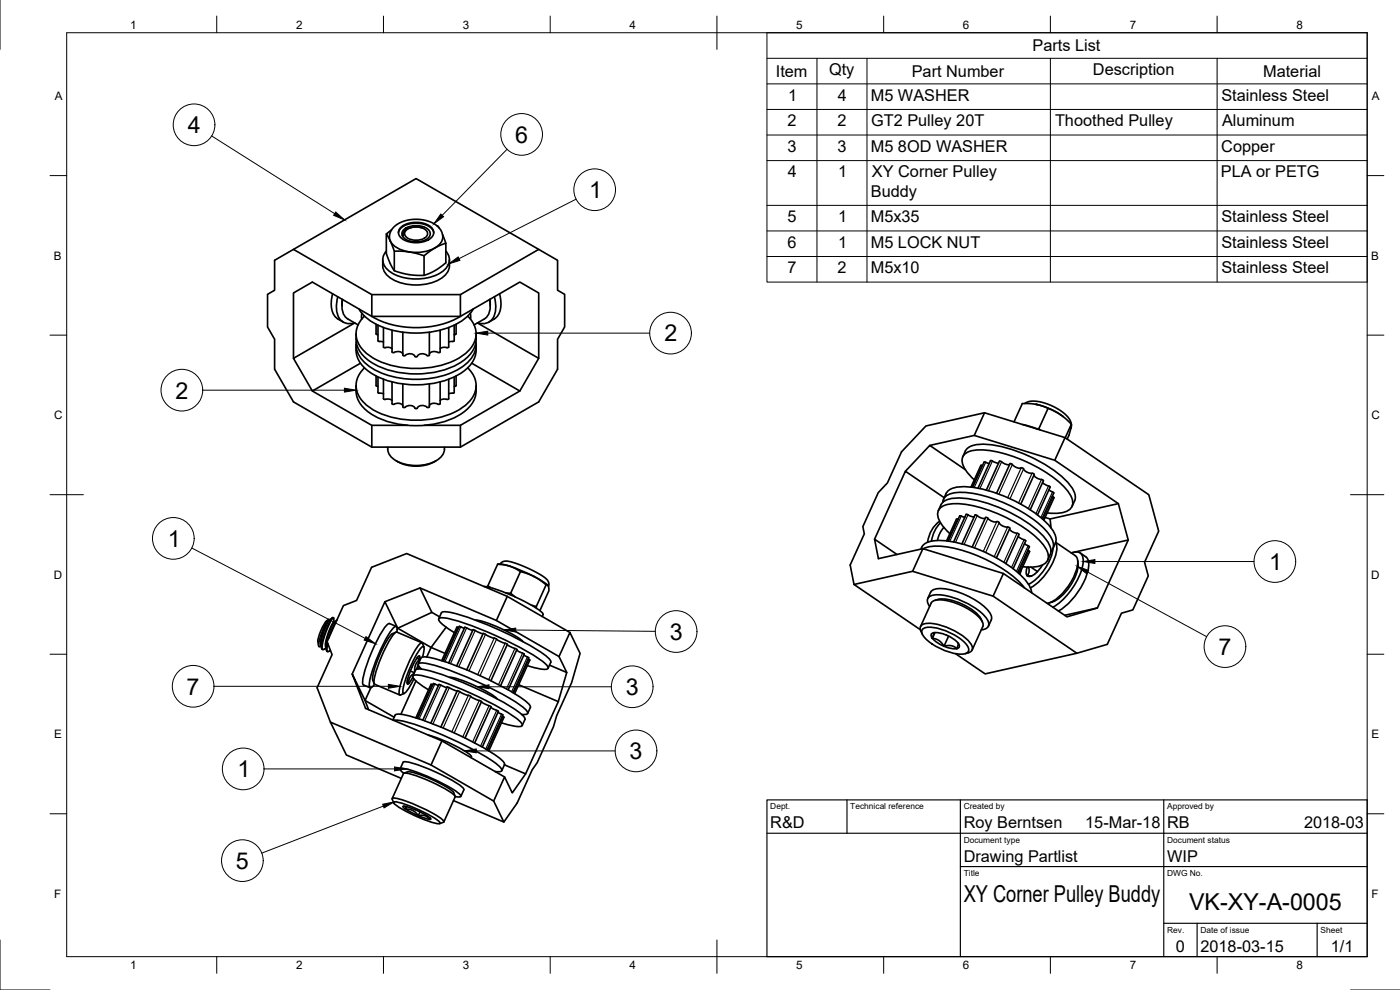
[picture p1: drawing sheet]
<svg xmlns="http://www.w3.org/2000/svg" width="420mm" height="297mm" viewBox="0 0 420 297" stroke-linecap="round" stroke-linejoin="round" font-family="sans-serif">
<!-- layer: Visible -->
<g fill="none" stroke="#000" stroke-width=".5">
<path d="M88.1 74.8l23.5 13.6h26.6M114.9 77.9a5.6 5.6 0 0 0 3.9 6.4 14.9 14.9 0 0 0 14.7-1.7 4.9 4.9 0 0 0 1.4-4.7M115.9 70.2v5.9l2 4.4a1.82 1.82 0 0 0 1.8 1.2l3.6 .8 4 .1 3.6-1.6 2.9-2.2v-5.8M115.9 75.3a3.9 3.9 0 0 0 .8 6 14.9 14.9 0 0 0 16.4 0 3.9 3.9 0 0 0 .7-6M117.1 72.3l.8 1.9a1.08 1.08 0 0 0 1.5 1.1l3.4 .3M117.1 72.3a4.7 4.7 0 0 1 3.5-5.7l3.4-.8 3.5 .3 3 1.2 1.1 .9 .7 .9a3.6 3.6 0 0 1-1.8 5.3 12.2 12.2 0 0 1-7.7 1.2M117.1 72.3a7.3 7.3 0 0 0 5.7 3.3M117.5 69l-1.6 1.2 1.2 2.1M118.3 75.4v5.8M119.6 69.9a4.3 4.3 0 0 1 4.3-2.9 6.1 6.1 0 0 1 6.1 2.4l.2 .5M120.4 68.1a7.5 7.5 0 0 1 9.4 .5 2.22 2.22 0 0 1-1.2 3.3 7.6 7.6 0 0 1-8.6-1 2 2 0 0 1 .4-2.8zM120.9 70.4l.1 .4-.3-.1"/>
<path d="M121.3 68.8a5.9 5.9 0 0 1 7.6 .5 2.06 2.06 0 0 1-1.7 2.9 5.9 5.9 0 0 1-6.4-1.3 1.6 1.6 0 0 1 .5-2.1zM121.9 69a4.8 4.8 0 0 1 6.2 .4 1.7 1.7 0 0 1-1.4 2.4 4.7 4.7 0 0 1-5.1-1.1 1.3 1.3 0 0 1 .3-1.7zM127 68.4l-2.8-.3-1.4 .3-1 .5a1.82 1.82 0 0 0-.8 1.9M127.3 76.8v5.8M131.1 67.7l.7 .6M132.8 70.4l.8 2a.48 .48 0 0 1 .1 .6 .48 .48 0 0 1-.6 .2l-2.4 1.1-2.3 1.6a1.6 1.6 0 0 1-2.5 .4l-3.1-.7M161.7 74.8l-36.8-21.2-42.5 24.5v9l-2.1 1.2v9.8l2.1 3.7v9l5.7 9.8 23.5 13.6h26.6l23.5-13.6 5.6-9.8v-9l2.2-3.7v-9.8l-2.2-1.2v-9l-5.6-3.3-23.5 13.6v6.5l17.8-10.3 5.7 3.3v19.6l-5.7 9.8-17.8 10.3v6.6M99.8 88.1a7.3 7.3 0 0 0 1.1 7.2l2.1 1.4M101.4 89a7 7 0 0 0 1.3 7.4l1.6 .7 2.1-.2M102.7 89.8l-.1 2M102.8 89.9a5.2 5.2 0 0 0 1.6 5.8l3.1 1.8M106.5 96.9l-18.4 10.6 5.6 9.8 14.5-8.3"/>
<path d="M107.7 92.7a16 16 0 0 0 10.8 6.6 27.2 27.2 0 0 0 20.5-3.3 10.4 10.4 0 0 0 3-3.3M108.6 94l-.1 1.8M109.4 94.8a6.9 6.9 0 0 0 .2 10.9 25 25 0 0 0 19.4 4.6 18.3 18.3 0 0 0 12.7-6.4 6.7 6.7 0 0 0-1.3-9.1M111.6 88.4v6.5a27.8 27.8 0 0 0 26.5 0M112.9 97.3v2.9l.5 .2M113.4 97.6v4.6l1.7 .4M115.1 98.3v5.8l.4 .2h1.5l.7 .3M117.7 99.1v6.5l.4 .2a2.27 2.27 0 0 1 2.8 .4M120.9 99.7v6.8l.5 .3a2.2 2.2 0 0 1 3.3 .3h.4a2.17 2.17 0 0 1 3.3-.3l.5-.3v-6.8M132.1 99.1v6.5l-.4 .2a2.27 2.27 0 0 0-2.8 .4M134.7 98.3v5.8l-.4 .2h-1.5l-.7 .3M136.3 97.6v4.6l-1.6 .4"/>
<path d="M136.9 97.3v2.9l-.6 .2M138.2 94.9h-26.6l-17.9-10.3-5.6 3.3v19.6M141.2 94v1.8M146.9 89.9a5.2 5.2 0 0 1-1.5 5.8l-3.1 1.8M147 89.8l.1 2M148.4 89a7 7 0 0 1-1.3 7.4l-1.7 .7-2.1-.2 18.4 10.6M149.9 88.1a7.3 7.3 0 0 1-1 7.2l-2.2 1.4M93.7 117.3l17.9 10.3v6.6M106.9 103.4a8.7 8.7 0 0 0 5.2 9 27.8 27.8 0 0 0 26.7-.7 8.4 8.4 0 0 0 4.1-8.3M106.9 115.7a8.7 8.7 0 0 0 5.2 9 27.8 27.8 0 0 0 26.7-.8 8.4 8.4 0 0 0 4.1-8.2M106.9 100.2a8.7 8.7 0 0 0 5.2 8.9 27.8 27.8 0 0 0 26.7-.7 8.4 8.4 0 0 0 4.1-8.2M106.9 102.6a8.2 8.2 0 0 0 4.7 7.9 27.8 27.8 0 0 0 26.5 0 8.5 8.5 0 0 0 4.7-7.9"/>
<path d="M109.4 110.4a6.9 6.9 0 0 0 .2 10.8 25 25 0 0 0 19.4 4.6 18.3 18.3 0 0 0 12.7-6.4 6.7 6.7 0 0 0-1.3-9M112.9 112.8v2.9l.5 .2M113.4 113.1v4.7l1.7 .3M115.1 113.8v5.8l.4 .3 1.5-.1 .7 .3M117.7 114.6v6.5l.4 .2a2.27 2.27 0 0 1 2.8 .4M120.9 115.2v6.9l.5 .2a2.2 2.2 0 0 1 3.3 .3h.4a2.17 2.17 0 0 1 3.3-.3l.5-.2v-6.9M132.1 114.6v6.5l-.4 .2a2.27 2.27 0 0 0-2.8 .4M134.7 113.8v5.8l-.4 .3-1.5-.1-.7 .3M136.3 113.1v4.7l-1.6 .3M136.9 112.8v2.9l-.6 .2M141.6 109l14.4 8.3M111.6 127.6h10.8"/>
<path d="M116.4 134.2a4.8 4.8 0 0 0 3.8 4.7 12.8 12.8 0 0 0 11.8-1.5 3.7 3.7 0 0 0 1.4-3.2M118.9 138.2a11.8 11.8 0 0 0 12 0M127.4 127.6h10.8M279 133.6l13.4-3 24.2 7.5M288.9 137.1a4.8 4.8 0 0 1 5.6-3.8 40.9 40.9 0 0 1 26.4 12 5 5 0 0 1 .8 6.6M294.9 139.7l-.5-.1-3 6.5M295.5 123.9l-3.1 6.7M296.9 139.1l-1.6-.5-3.4 7.6M299.7 139l-2.4-.8-3.8 8.3M303 139.4a3.7 3.7 0 0 1-2.8-1h-.3l-3.9 8.7M306.9 127.4l4.7 1.4M307.5 121.1l1.5-.7h1.8l2.2 .4 2.5 .9 2.4 1.3 1.9 1.4 1.2 1.5 .5 1.4"/>
<path d="M310.9 121.3h.1a20.4 20.4 0 0 1 8.1 3.7M310.9 121.3l2.2 .6 3.7 1.6 2.1 1.3 2 1.8a1.92 1.92 0 0 1 .3 2.6l-.9 2.5M310.9 121.3l-4.1-.2-2.5 5.5M311.1 128.6h.7l.3 .4M314.5 122.5l-2.7 6.1M319.6 131.3l-24.1-7.4-17.6 3.9-7.3 7.8-4.3 9.3-2.7 2.9-4.6 10.2 .4 2.2-4.3 9.3 1.2 5.9 19.9 13.5M321.5 127.3l-1.8 4M321.5 127.4l-.1 1.2M281.6 153.2a4.8 4.8 0 0 1 5.5-3.8 40.9 40.9 0 0 1 26.5 12 5 5 0 0 1 .8 6.7M282 156.4a9.1 9.1 0 0 0-3.6 6.3M282.3 156.9a9.5 9.5 0 0 0-2.7 5.5M282.9 150.7a3.3 3.3 0 0 1 3.3-2.8 31.8 31.8 0 0 1 16.1 3.4 31.8 31.8 0 0 1 13.1 9.8 3.3 3.3 0 0 1 0 4.4"/>
<path d="M283.2 149.8a4.8 4.8 0 0 1 5.5-3.8 40.9 40.9 0 0 1 26.5 12 5 5 0 0 1 .8 6.7M283.3 158.2l-1.1 1.5-.9 2.5M283.4 149.3l-11.7-7.9-9.2 20.4M287.5 155.8h-.5l-2.9 6.5M289.5 155.2l-1.5-.4-3.4 7.5M289.7 140.9l-10.7-7.3-7.3 7.8M292.4 155.1l-2.5-.8-3.7 8.3M292.4 144a9.6 9.6 0 0 1-3.7-5.7 3.2 3.2 0 0 1 3.1-3.1 30.3 30.3 0 0 1 16.2 3.4 30.3 30.3 0 0 1 13.2 9.9 3.1 3.1 0 0 1-1.8 5.2 13.5 13.5 0 0 1-5.1 .2M295.7 155.5a3.7 3.7 0 0 1-2.8-1h-.3l-3.9 8.7M303 158.7a3.6 3.6 0 0 0 2.6 1.4l.2 .3-3.9 8.7M310.3 142.6a3.6 3.6 0 0 0 2.7 1.4l.1 .2-3.9 8.8M310.4 142.4l-4 8.9"/>
<path d="M310.4 142.4l-.4-.4a3.4 3.4 0 0 1-3.1-1.6 3.6 3.6 0 0 1-3.5-1.3h-.3l-4 8.9M312.9 144.8l2.3 1.4-3.8 8.3M313.6 155.2l1.5 .5M314.8 147l1.5 .9-3.5 7.7M315.8 149l.5 .4-3 6.7M335.6 151.1l-20.5 4.6 .3 2.7M126.1 176.4l22.9 9.8 18.8 10.8M145.2 176a47.1 47.1 0 0 1 17.6 7.9l.2 .5-.3 .6M146.4 176.1v-.3l.8 .5M149.3 169.3h1.5l2.2 .6zM149.3 169.3l-2.9 6.5M150.1 169.3l.9-.8 1.5-.1 2.4 .7 3.7 1.5 3.1 1.6 2.2 1.4 .7 1.1v1.3"/>
<path d="M151.8 177.9l.7 .1a3.5 3.5 0 0 1 2.2 1.1M152.2 178.9l-3.2 7.3M153 169.9l3.2 1.6 4.1 1.5M153 169.9l7.3 3.1M156.2 171.5l-2.9 6.5M160.3 173l3.6 2.5 .5 .1 .3 .7v.9l-2.7 6M160.3 173l2.9 1.7 1.2 1M163.9 175.5l-2.9 6.5M256.3 175.4l17.6-4 24.1 7.5 25.2 17.1M273.9 171.4l3.1-6.8 24.1 7.5M276.4 164.8a4 4 0 0 1 3.8-2.6 36.8 36.8 0 0 1 20.7 6.3 22 22 0 0 1 8.2 7.7l.5 1.7M277 164.6l-13.4 3-1.1-5.8 6.7 4.6"/>
<path d="M277.1 164.7a16.3 16.3 0 0 1 10.8 .2 42 42 0 0 1 18.9 10.7l.7 .8M278.4 179.6l.9-1.9a4 4 0 0 1 4.2-1 22.8 22.8 0 0 1 13.3 6.8 2.55 2.55 0 0 1 .7 2.5l-.9 1.9M285.1 160.1a9.6 9.6 0 0 1-3.7-5.7 3.2 3.2 0 0 1 3.1-3.1 30.3 30.3 0 0 1 16.2 3.4 30.3 30.3 0 0 1 13.2 10 3.1 3.1 0 0 1-1.8 5.1 13.5 13.5 0 0 1-5.2 .2M291.8 164.1l4-8.8h.5a3.3 3.3 0 0 0 3.3 1.3h.1a3.3 3.3 0 0 0 3.1 1.6l.3 .3-4.1 8.9M298 178.9l3.1-6.8 19.1 13 9.1-2.7 9.3-20.4-3-10.9-19-13 3-6.8 25.2 17.1 2.9 11-4.2 9.3 1.1 4.1-4.6 10.2-3.4 1-4.3 9.3-9.1 2.7-27.5 6.2-8.9-6.1M305.6 160.9l2.2 1.4-3.7 8.3M306.5 171l-.4 1.4M307.5 163.1l1.4 1M308.5 165.1l.5 .4-3.1 6.7M308.7 170.2l.1 1.4-.6 1.1 1.5 .1M308.9 164.1l-3.5 7.7M309.4 170.2l2 1.3"/>
<path d="M312.9 169.5a6.6 6.6 0 0 1-4.1 3.5 1.43 1.43 0 0 1-.7-2.2l.2-.7M316 164.6a15.3 15.3 0 0 1-7.3 10.7M316.8 162.8a7 7 0 0 1-.9 6 17.1 17.1 0 0 1-6.7 7.6M316.8 162.7l5.9 4a3.5 3.5 0 0 1 .5 3.8 17 17 0 0 1-8.3 10.4l-.6 .1M321.6 166a2.22 2.22 0 0 1 2.5-.2 2.22 2.22 0 0 1 1 2.3 20.1 20.1 0 0 1-7.5 13l-1.6 1.1M323.5 168.3a12.6 12.6 0 0 1-4.2 9.8l-2.4 2-2.1 .8M324.2 165.9a3.7 3.7 0 0 1 2.4 4.9 21 21 0 0 1-9 12.5M338.6 162l-17.1 3.9M96.4 193.5v.1M97.8 194.2h.1M98.3 192.8l-.4 2.1 .1 .4 .3 .2M98.4 193.1l-.2 2.2 .3 .2 .6-.4"/>
<path d="M98.6 185.9a7.9 7.9 0 0 0-2.8 4.7l-.2 .6a3.6 3.6 0 0 0 0 2.6M98.8 186h-.4l-.7 1.2-1.6 4.1-.5 2.4 .3 .4 .5-.4M98.9 186h-.3l-.5 .9-1.3 3.1-.6 2.5 .2 1M99.8 185.3l-1.2 1.1-1.3 2.9-.9 3 .1 2M100.1 185.4h-.4l-.7 1.1-1.8 4.2-.7 3.2v.7l.4 .3M100.2 186.6l-.9 1.4-1.1 2.9-.5 2.3 .1 1M100.2 186.6h.2M100.2 186.6l-.2-1.2-1.2 1.9-1.5 3.9-.5 2-.1 1.4 .4 .3 .8-.6M101.1 186.1l-1.1 2-1.4 3.5M101.1 186.1l-1.1 1-1.4 3.1-.7 2.8v2M115.5 180.5l10.6-4.1 3.5 7.3M118.9 189.7a4.8 4.8 0 0 0-3.1 2.9 32.4 32.4 0 0 0-4 11.1l.5 1.4"/>
<path d="M118.9 187.9l-2-.8a5.5 5.5 0 0 0-2.8 3.3 42.2 42.2 0 0 0-5.3 14.4l.3 .7 2 .9M119.1 189.7l7.5 3.2M119.1 189.7h-.2a22.9 22.9 0 0 0-4.9 8.5 16.3 16.3 0 0 0-1.7 6.9l.1 .2M119.1 189.7l.1-1.4-.4-.4a13.3 13.3 0 0 0-4 5.8l-.5 1.1a33.4 33.4 0 0 0-3.5 11.2l.4 .4 .3-.1 .9-1M119.4 188.5l-3.9-8-9.8 21.7M119.4 188.5l10 5.8-1.3 2.8M119.4 188.5l-.2 .4M125.1 197.5l.8 .4M125.2 197.3l.7 .6M125.5 199.4l-.5 1.4M125.5 199.2l.8-1.8a2.2 2.2 0 0 1 2.2-.2 95.8 95.8 0 0 1 29.5 13.3 2.2 2.2 0 0 1 1.2 1.8M125.9 197.9l-1.2 1.6-.2 2.1"/>
<path d="M125.9 197.8v-1a10.2 10.2 0 0 0-3 5.3l-.7 2.1 .1 1.1 .6-.5 1-1.6M125.9 197.8l-.3 1.2M126.8 197.1l.4-1.7a1.12 1.12 0 0 0-.2-1.4 15.8 15.8 0 0 0-4.1 6.6 20 20 0 0 0-2 7.1l.1 .3a1.13 1.13 0 0 0 1.2-.8l2-3.5M127.2 194.2l-.6-1.3a5.3 5.3 0 0 0-2.5 3.1l-2.4 5.1a20.8 20.8 0 0 0-1.9 7.2l.4 .2 1.1-.4M131.7 185.7l.8-1.8a2.2 2.2 0 0 1 2.1-.3 95.8 95.8 0 0 1 29.5 13.4 2.2 2.2 0 0 1 1.2 1.7M131.9 185.1l-2.3-1.4-10.2 4.8M133.9 188.2l-4.5 6.1 4.2 1.7M136.4 189.8l-3.4-2.3a2.4 2.4 0 0 1-1.3-1.8 5.1 5.1 0 0 1 3.9 .1 99.7 99.7 0 0 1 27.6 13 2.32 2.32 0 0 1 1.3 1.7 2.4 2.4 0 0 1-2.3 .2l-3.9-1M137.7 188.3l-.6-.1-4.5 10M139.4 188.5l-1.6-.6-4.7 10.5M141.9 189.2l-2.4-1-4.8 10.7M142.7 186a36 36 0 0 1 14.2 6.5"/>
<path d="M145 190.1l-3-1.2-4.9 10.9M152.2 193.4l2.9 1.5-4.9 10.8M152.3 193.3l-5 11M152.3 193.3l-7.3-3.2-4.9 10.9M155 195.1l2.3 1.2-4.8 10.7M157.2 196.6l1.5 .8-4.8 10.4M158.5 197.7l.5 .3M159 198l-4.5 10.1M159.5 181.6l1.5 .4v.5M164.9 199.6l5.2 2.2M165.3 198.7l-.8 1.8M171 189.8l-18.8-10.9-30.2-12.8-10.5 4.1-4.5 10-3.9 1.5-4.9 10.8 1.5 3.9-4.5 10 4 10.3 4.7 9.8 16.5 7"/>
<path d="M276.3 188l3.2-7.1a3.9 3.9 0 0 1 4.2-.8 18.7 18.7 0 0 1 11 6.2l.4 1.2-.1 .5-3.3 7M276.8 190.3a1.94 1.94 0 0 1 0-2.9 11.6 11.6 0 0 1 8.5 1.3 14.2 14.2 0 0 1 6.3 4.9 1.44 1.44 0 0 1-1 2.2l-.9 .3M276.8 188.9a5.1 5.1 0 0 1 4.6-.4 15.9 15.9 0 0 1 9.1 5.6 1.32 1.32 0 0 1-1 2.1 15.8 15.8 0 0 1-12.7-5.8l-.2-1.1zM279 182a1.99 1.99 0 0 1-.6-2.5 1.99 1.99 0 0 1 2.3-1 22.1 22.1 0 0 1 15.3 6.9 1.99 1.99 0 0 1 .7 2.4 1.99 1.99 0 0 1-2.2 1.2M279.8 191.5l2 .7 1.5 1.7M279.8 191.5l1.7 1.5 1.8 .9M279.8 191.5l-.4-.9a1.63 1.63 0 0 1 2.2-.8 9.7 9.7 0 0 1 6.2 3.6l.1 .8-.7 .4M280.2 189.8l-.4 1.7M280.6 180.1a11.3 11.3 0 0 1 9 1.6 10.1 10.1 0 0 1 5.2 4.9M280.6 189.8l-.8 1.7M283.3 193.9l1.9 .6 2 .1M283.3 193.9l2.2-.2 1.7 .9"/>
<path d="M284.7 190.9l-1.4 3M287.6 193.1l-.4 1.5M329.3 182.4l-9.8 2.2M99.2 216.7l30.2 12.8 18.8 10.9 3 6.2M110.6 212.9l-1-2.7-3.9-8 4 10.3 22.9 9.8M111.3 206.4l-1.7 3.8 8.7 5M112.4 205.3l7.6 3.2M118.1 216.1a28.8 28.8 0 0 1 11 2.9 93.2 93.2 0 0 1 20.2 10.4 2.47 2.47 0 0 1 1.3 1.8 1.93 1.93 0 0 1-2 .3M118.6 214.6l-.7 1.4M118.6 214.6a2.2 2.2 0 0 1 2.1-.3 95.8 95.8 0 0 1 29.5 13.4 2.2 2.2 0 0 1 1.2 1.7l-.8 1.8M123.2 201.3l1.1 .5M123.9 202.8l.8-1.8a2.2 2.2 0 0 1 2.1-.2 95.8 95.8 0 0 1 29.5 13.3 2.2 2.2 0 0 1 1.2 1.8l-.8 1.8"/>
<path d="M124.2 202.1l-1.2 1.2-.3 1.8-.5-.4M124.8 204.3l-4.5 10M125.8 200l-.3 .7M126.5 200.7h-.1M126.5 200.8l-1-1.5a1.52 1.52 0 0 1 1.9-.3 97.8 97.8 0 0 1 25.4 10.4l3.7 2.4a2.94 2.94 0 0 1 1.8 2.4l-1.7 .1M128.6 207l-3.3-2.3a2.4 2.4 0 0 1-1.4-1.9 5.1 5.1 0 0 1 3.9 .2 99.7 99.7 0 0 1 27.7 12.9 2.32 2.32 0 0 1 1.2 1.8 2.4 2.4 0 0 1-2.3 .2l-3.9-1M129.9 205.5l-.5-.2-4.6 10.1M131.6 205.7l-1.5-.6-4.8 10.5M132.3 218.2l4.9-11 2.1 1.1 1.6 .4 1.4 .9 2.2 .9-4.9 10.9M134.1 206.3l-2.4-.9-4.8 10.7M134.9 203.2a36 36 0 0 1 14.3 6.5M137.2 207.3l-3-1.2-4.9 10.9"/>
<path d="M144.5 210.6l2.9 1.4-4.9 10.9M147.3 212.3l2.3 1.1-4.9 10.7M149.4 213.7l1.5 .8-4.7 10.5M150.7 214.9l.6 .3-4.6 10.1M155.7 205.4l11.9 5.1M159.2 212.3l-.8 1.8M117.7 239.6l3.4-7.5a10.1 10.1 0 0 1 5.8 1.4 31.9 31.9 0 0 1 9.7 5.4l-3.4 7.7M120.1 230.7l.9-2a6.1 6.1 0 0 1 4.2 .7 49.3 49.3 0 0 1 13.7 7l.3 .6-.9 2M121.2 232l-1-.9-.1-.5a15 15 0 0 1 6.8 1.8l2.3 .9a33.4 33.4 0 0 1 9 5.3v.4l-.3 .1-1.3-.1M122.3 231.6l-1.1 .4M122.3 231.6a30.3 30.3 0 0 1 11.4 4.3l1.4 .9a2.87 2.87 0 0 1 1.5 2.1M128.5 220.6l6.3 2.3a22.6 22.6 0 0 1 6.7 4l-.1 .4"/>
<path d="M129.4 229.5l3.2-7.2 18.8 10.8M151.4 229.5l6.3 2.7M118.1 240.9l-.4-1.3a12.5 12.5 0 0 1 6.5 1.7l3.5 1.5a19.6 19.6 0 0 1 5.5 3.5l-.1 .4-1.1 .4M118.1 240.7a12.3 12.3 0 0 1 6.3 1.7 24.1 24.1 0 0 1 7.7 4.4v.2a12.3 12.3 0 0 1-6.3-1.7 24.1 24.1 0 0 1-7.6-4.4zM121 241.9a19 19 0 0 1 8.3 3.8 11 11 0 0 1-5.6-1.8l-2.5-1.5zM121.7 242.8l1.8 .2 1.4 1a1.14 1.14 0 0 0 1.7 .6l1.3 .3 1.1 .9v-.5M121.8 242l-.1 .8M122 242l-.3 .8M126 243.6l-.5 1.1M136.1 240.2l15.1 6.4 4-5.7 4.5-9.9 1.5-2.1 4.9-10.9 1-3.3 4.5-9.9 2.5-8.7-3.1-6.3-3.2 7.2 2.3 4.8-2.5 8.7-9.9 21.7-4 5.7-2.3-4.8-3.2 7.3"/>
</g>
<!-- layer: Visible Narrow -->
<g fill="none" stroke="#000" stroke-width=".35">
<path d="M294.7 139.6l-2.9 6.6M295.8 138.7l-3.4 7.6M297.8 138.3l-3.7 8.3M300.6 138.6l-3.9 8.6M303.8 139.4l-4 8.9M287.4 155.8l-3 6.5M288.5 154.8l-3.4 7.6M290.5 154.5l-3.7 8.2M293.3 154.7l-4 8.7M296.5 155.5l-4 8.9M299.2 156.5l-4.1 9M299.9 156.8l-4.1 9"/>
<path d="M302.4 158.1l-4 8.9M306.5 140.4l-4.1 8.9M307.2 140.7l-4.1 8.9M309.7 142l-4 8.9M312.6 143.9l-4 8.7M314.7 145.8l-3.8 8.3M315.9 147.6l-3.5 7.7M316 149.1l-3 6.7M305.2 160l-3.9 8.7M307.3 161.9l-3.7 8.4M308.6 163.7l-3.5 7.7M308.7 165.2l-3 6.8"/>
<path d="M137.5 188.2l-4.6 10.1M138.3 188.1l-4.8 10.4M140 188.4l-4.8 10.7M142.6 189.2l-4.9 10.8M145.7 190.3l-4.9 11M148.3 191.5l-4.9 10.9M149 191.8l-4.9 10.9M151.6 193l-5 10.9M154.5 194.6l-4.9 10.8M156.8 196l-4.8 10.7M158.3 197.1l-4.8 10.5M158.7 197.8l-4.5 10.1"/>
<path d="M129.7 205.4l-4.6 10.1M130.5 205.2l-4.7 10.5M132.3 205.6l-4.9 10.7M134.8 206.3l-4.9 10.9M137.9 207.5l-4.9 10.9M140.6 208.6l-5 11M141.3 208.9l-5 11M143.8 210.2l-4.9 10.9M146.8 211.7l-4.9 10.9M149.1 213.1l-4.9 10.8M150.5 214.3l-4.7 10.4M151 215l-4.6 10.1"/>
</g>
<!-- layer: Visible -->
<circle cx="311" cy="121.3" r=".25" fill="#000"/>
<!-- layer: Border -->
<g fill="none" stroke="#000" stroke-width=".3">
<path d="M0 0v14.8M20 9.8h390.3v277.2h-390.3zM65 4.8v5M115.1 4.8v5M165.1 4.8v5M215.2 4.8v10M265.2 4.8v5M315.2 4.8v5M365.3 4.8v5M15 52.7h5M410.3 52.7h5M15 100.6h5"/>
<path d="M410.3 100.6h5M15 148.4h10M405.3 148.4h10M15 196.3h5M410.3 196.3h5M15 244.2h5M410.3 244.2h5M0 282v15h15M65 287v5M115.1 287v5M165.1 287v5M215.2 282v10"/>
<path d="M265.2 287v5M315.2 287v5M365.3 287v5M405.3 297h14.9"/>
</g>
<!-- layer: TitleBlock -->
<path d="M230.2 240h180.1v47h-180.1zM254.2 240v10M288.2 240v47M349.3 240v47M230.2 250h180.1M288.2 260h122.1M349.3 277h61M359.3 277v10M395.3 277v10" fill="none" stroke="#000" stroke-width=".35"/>
<!-- layer: BOM -->
<g fill="none" stroke="#000" stroke-width=".3">
<path d="M230.2 9.8h180.1v74.8h-180.1zM230.2 17.5h180.1M245.2 17.5v67.1M260.2 17.5v67.1M315.2 17.5v67.1M365.3 17.5v67.1M230.2 25.2h180.1M230.2 32.8h180.1M63.5 40.8l36.9 23.3M152.2 44.8l-19.5 19.8M172.9 59.8l-35.1 17.8M230.2 40.5h180.1"/>
<path d="M230.2 48.2h180.1M230.2 61.6h180.1M230.2 69.3h180.1M230.2 77h180.1M146.4 100h48.6M60.8 117.1h42.6M57.6 164.4l52 27.1M326.4 171.6l35.7 19.4M328.6 168.5h47.7M154.8 189l41.9 .4M64.2 205.9h52.4M146.8 206.1h36.7"/>
<path d="M79.2 230.7h39.2M142.9 225.3h41.7M115.1 241.9l-36.5 14.1"/>
<circle cx="58.2" cy="37.4" r="6.3"/>
<circle cx="156.6" cy="40.3" r="6.3"/>
<circle cx="178.5" cy="56.9" r="6.3"/>
<circle cx="201.2" cy="99.9" r="6.3"/>
<circle cx="54.6" cy="117.1" r="6.3"/>
<circle cx="52" cy="161.5" r="6.3"/>
<circle cx="382.6" cy="168.5" r="6.3"/>
<circle cx="202.9" cy="189.5" r="6.3"/>
<circle cx="367.6" cy="194" r="6.3"/>
<circle cx="58" cy="205.9" r="6.3"/>
<circle cx="189.7" cy="206.1" r="6.3"/>
<circle cx="73" cy="230.7" r="6.3"/>
<circle cx="190.9" cy="225.3" r="6.3"/>
<circle cx="72.7" cy="258.2" r="6.3"/>
</g>
<g fill="#000" stroke="#000" stroke-width=".3">
<path d="M100.7 63.6l2.7 2.4-3.3-1.4zM132.3 64.2l.8 .8-2.9 2.1zM134.6 79.2l2.9-2.1 .5 1zM103.4 116.5l3.5 .6-3.5 .6zM142.9 100l3.5-.6v1.1zM323.3 170l3.4 1.1-.6 1.1zM325.1 168.5l3.5-.6v1.2zM109.8 191l2.9 2.1-3.4-1.1zM151.3 189l3.5-.5v1.1zM116.6 205.3l3.5 .6-3.5 .6zM143.3 206.1l3.5-.6v1.1zM118.4 230.1l3.5 .6-3.5 .6z"/>
<path d="M139.4 225.3l3.5-.6v1.2zM114.8 241.3l3.5-.7-3 1.8z"/>
</g>
<g font-size="7">
<text x="56.4" y="40">4</text>
<text x="154.6" y="42.8">6</text>
<text x="176.8" y="59.4">1</text>
<text x="199.4" y="102.5">2</text>
<text x="52.7" y="119.6">2</text>
<text x="50.3" y="164">1</text>
<text x="380.9" y="171">1</text>
<text x="201" y="192">3</text>
<text x="365.7" y="196.5">7</text>
<text x="56" y="208.4">7</text>
<text x="187.8" y="208.6">3</text>
<text x="188.9" y="227.8">3</text>
<text x="71.3" y="233.2">1</text>
<text x="70.8" y="260.7">5</text>
<text x="289.2" y="270.5">XY Corner Pulley Buddy</text>
<text x="356.9" y="272.9">VK-XY-A-0005</text>
</g>
<g font-size="4.9">
<text x="309.9" y="15.4">Parts List</text>
<text x="232.8" y="23.1">Item</text>
<text x="248.8" y="22.6">Qty</text>
<text x="273.6" y="23.1">Part Number</text>
<text x="328" y="22.6">Description</text>
<text x="379.1" y="23.1">Material</text>
<text x="236.5" y="30.2">1</text>
<text x="251.4" y="30.2">4</text>
<text x="261.3" y="30.2">M5 WASHER</text>
<text x="366.6" y="30.2">Stainless Steel</text>
<text x="236.4" y="37.9">2</text>
<text x="251.4" y="37.9">2</text>
<text x="261.4" y="37.9">GT2 Pulley 20T</text>
<text x="316.6" y="37.8">Thoothed Pulley</text>
<text x="366.8" y="37.8">Aluminum</text>
<text x="236.3" y="45.5">3</text>
<text x="251.3" y="45.5">3</text>
<text x="261.3" y="45.6">M5 8OD WASHER</text>
<text x="366.5" y="45.6">Copper</text>
<text x="236.4" y="53.2">4</text>
<text x="251.5" y="53.2">1</text>
<text x="261.7" y="53.2">XY Corner Pulley</text>
<text x="366.4" y="53.2">PLA or PETG</text>
<text x="261.3" y="59.1">Buddy</text>
<text x="236.3" y="66.6">5</text>
<text x="251.5" y="66.6">1</text>
<text x="261.3" y="66.6">M5x35</text>
<text x="366.6" y="66.7">Stainless Steel</text>
<text x="236.3" y="74.3">6</text>
<text x="251.5" y="74.3">1</text>
<text x="261.3" y="74.4">M5 LOCK NUT</text>
<text x="366.6" y="74.4">Stainless Steel</text>
<text x="236.3" y="82">7</text>
<text x="251.4" y="82">2</text>
<text x="261.3" y="82">M5x10</text>
<text x="366.6" y="82">Stainless Steel</text>
<text x="231.2" y="248.5">R&amp;D</text>
<text x="289.2" y="248.5">Roy Berntsen</text>
<text x="325.7" y="248.5">15-Mar-18</text>
<text x="350.3" y="248.5">RB</text>
<text x="391.3" y="248.5">2018-03</text>
<text x="289.2" y="258.5">Drawing Partlist</text>
<text x="350.3" y="258.5">WIP</text>
<text x="352.9" y="285.7">0</text>
<text x="360.3" y="285.5">2018-03-15</text>
<text x="399.4" y="285.7">1/1</text>
</g>
<g font-size="3.5">
<text x="39" y="8.6">1</text>
<text x="88.9" y="8.6">2</text>
<text x="138.9" y="8.6">3</text>
<text x="188.9" y="8.6">4</text>
<text x="239" y="8.6">5</text>
<text x="289" y="8.6">6</text>
<text x="339.1" y="8.6">7</text>
<text x="389.1" y="8.6">8</text>
<text x="16.4" y="30">A</text>
<text x="411.7" y="30">A</text>
<text x="16.2" y="77.9">B</text>
<text x="411.5" y="77.9">B</text>
<text x="16.3" y="125.7">C</text>
<text x="411.6" y="125.7">C</text>
<text x="16.2" y="173.6">D</text>
<text x="411.5" y="173.6">D</text>
<text x="16.3" y="221.5">E</text>
<text x="411.6" y="221.5">E</text>
<text x="16.3" y="269.4">F</text>
<text x="411.6" y="269.4">F</text>
<text x="39" y="290.8">1</text>
<text x="88.9" y="290.8">2</text>
<text x="138.9" y="290.8">3</text>
<text x="188.9" y="290.8">4</text>
<text x="239" y="290.8">5</text>
<text x="289" y="290.8">6</text>
<text x="339.1" y="290.8">7</text>
<text x="389.1" y="290.8">8</text>
</g>
<g font-size="2.5">
<text x="231.2" y="242.8">Dept.</text>
<text x="255.2" y="242.8">Technical reference</text>
<text x="289.2" y="242.8">Created by</text>
<text x="350.3" y="242.8">Approved by</text>
<text x="289.2" y="252.8">Document type</text>
<text x="350.3" y="252.8">Document status</text>
<text x="289.2" y="262.8">Title</text>
<text x="350.3" y="262.8">DWG No.</text>
<text x="350.3" y="279.8">Rev.</text>
<text x="360.3" y="279.8">Date of issue</text>
<text x="396.3" y="279.8">Sheet</text>
</g>
</svg>
